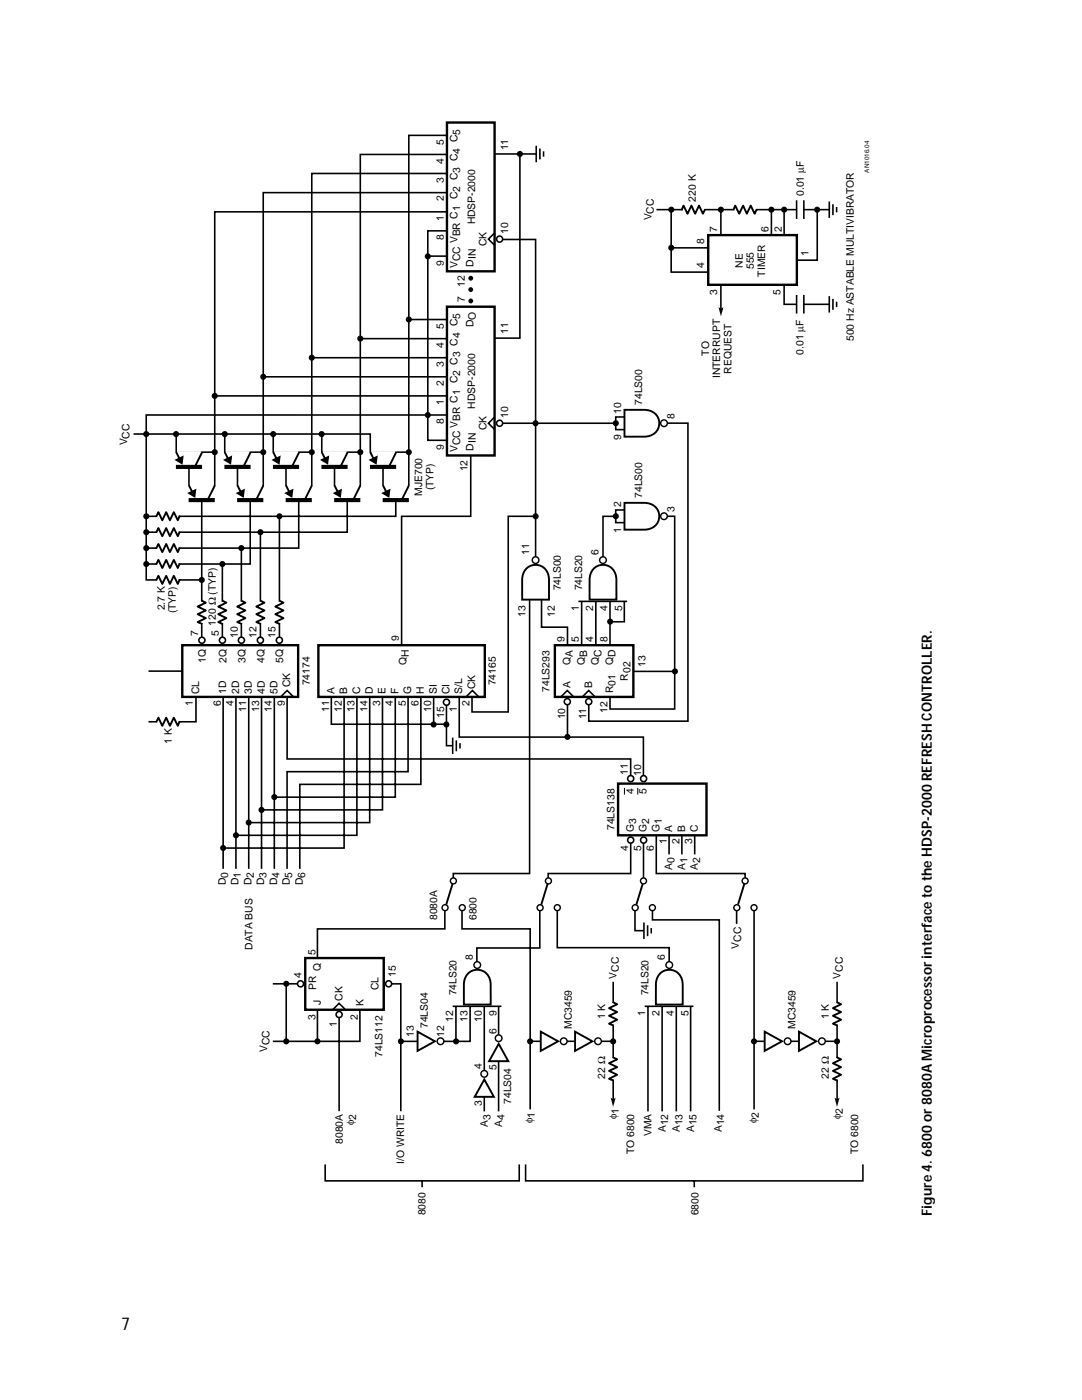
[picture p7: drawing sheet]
<svg xmlns="http://www.w3.org/2000/svg" width="216mm" height="279mm" viewBox="0 0 216 279" stroke-linecap="round" stroke-linejoin="round" font-family="sans-serif">
<g fill="none" stroke="#000" stroke-width=".32">
<path d="M85.4 51.1h3.7M89.1 42.3h-46.3v54.5h-5.1v-3.4M143.8 41.8v20M156.5 41.8v18.9h9M35.2 86.6v3.6h7.6M89.2 82.8h-60v32.9h11M99.7 84.5h23.2M122.9 103h-2.6v8.8M124.6 101.8h-1.7v2.5h1.7M54.4 196.3h5.8M77.4 196.3h2.6v25.5M88.8 181.2v4.2h-25.5v22.4"/>
<path d="M92.2 181.2v4.2h13.6v36M107.7 181.1v8.1h-12.5v3.4M111.2 181.1v8h22.3v3.3M126.7 181.1v4.6h1.8M130.2 181.1v2.5h13.3v38.1M147 181.1v3.3M150.5 181.1v40.3M67.7 202.4v19.4M71.8 200.8v7h-17.4"/>
</g>
<g fill="#fff" stroke="#000" stroke-width=".48">
<path d="M36.4 128.8h23.1v10.3h-23.1z"/>
<path d="M89.2 61.2h9.5v29.7h-9.5z"/>
<path d="M63.5 128.8h33.2v10.3h-33.2z"/>
</g>
<g fill="none" stroke="#000" stroke-width=".32">
<path d="M40.3 100v28.2M93.9 90.8v12.2h-13.8v25.8M44.4 112.6v15.6M48.2 109.4v17.9M52 106.2v22M55.8 103v25.2M106.9 103h-5.5v39.1h-7.2v-3.1M39.1 139v5h-9.5M44.5 139v34.4M47.1 139v34.4M49.6 139v34.4M52.2 139v34.4"/>
<path d="M54.7 139v34.4M57.3 139v12.5h68.5v3.9M58.5 139l-1.2-1.2-1.3 1.2M66.1 139v5.5h22.9M68.7 139v30.2h-24.1M71.2 139v27.7h-24M73.8 139v25.2h-24.1M76.3 139v22.6h-24.2M78.9 139v20.1h-24M81.4 139v15h-24.1v19.4M84 139v17.5h-24.2v16.9M86.5 139v5.4"/>
<path d="M91.6 139v8.1h36.8v8M95.4 139l-1.1-1.2-1.3 1.2M89.1 140.4v8.4h1.2"/>
</g>
<g fill="#fff" stroke="#000" stroke-width=".32">
<circle cx="55.7" cy="127.8" r=".61"/>
<circle cx="89.1" cy="140.1" r=".61"/>
<circle cx="52" cy="127.8" r=".61"/>
<circle cx="48.2" cy="127.8" r=".61"/>
<circle cx="44.4" cy="127.8" r=".61"/>
<circle cx="40.3" cy="127.8" r=".61"/>
</g>
<path d="M40.3 120v4.4M44.4 120v4.4M48.2 120v4.4M52 120v4.4M55.7 120v4.4" fill="none" stroke="#fff" stroke-width=".63" stroke-linecap="butt"/>
<path d="M40.2 119.8l.9 .5-1.7 .8 1.7 .7-1.7 .8 1.7 .8-1.7 .7 1 .4M44.3 119.8l.9 .5-1.7 .8 1.7 .7-1.7 .8 1.7 .8-1.7 .7 1 .4M48.1 119.8l.9 .5-1.7 .8 1.7 .7-1.7 .8 1.7 .8-1.7 .7 1 .4M51.9 119.8l.9 .5-1.7 .8 1.7 .7-1.7 .8 1.7 .8-1.7 .7 1 .4M55.7 119.8l.9 .5-1.7 .8 1.7 .7-1.7 .8 1.7 .8-1.7 .8 1 .3" fill="none" stroke="#000" stroke-width=".38"/>
<path d="M110.7 128.8h15.7v10.3h-15.7z" fill="#fff" stroke="#000" stroke-width=".48"/>
<path d="M132.5 84.4h4.8v59.5h-19.8v-3.7M105.7 119.7v54.6h-15.2v1.5M108.1 119.7v5.5h5.1v3.5M116.1 120v8.7M118.9 120v8.7M121.7 120v8.7M132.6 103h2v38.5h-12.9v-2.5M124.6 120.1v4h-2.9M113.2 140.2v6.8" fill="none" stroke="#000" stroke-width=".32"/>
<path d="M123.3 156.4h17.7v10.3h-17.7z" fill="#fff" stroke="#000" stroke-width=".48"/>
<path d="M125.8 167.8v6.5h-16.4v1.5M128.4 167.8v8M131 166.6v7.7h17.7v1.5M133.5 166.6v3.9M136.1 166.6v3.9M138.6 166.6v3.9" fill="none" stroke="#000" stroke-width=".32"/>
<g fill="#fff" stroke="#000" stroke-width=".32">
<circle cx="125.8" cy="155.4" r=".61"/>
<circle cx="128.4" cy="155.4" r=".61"/>
<circle cx="125.8" cy="167.7" r=".61"/>
<circle cx="128.4" cy="167.7" r=".61"/>
</g>
<g fill="#000">
<circle cx="106.9" cy="103" r=".61"/>
<circle cx="54.7" cy="159.1" r=".61"/>
<circle cx="86.5" cy="144.6" r=".61"/>
<circle cx="89.1" cy="144.6" r=".61"/>
<circle cx="113.2" cy="147.1" r=".61"/>
<circle cx="44.5" cy="169.2" r=".61"/>
<circle cx="47.1" cy="166.7" r=".61"/>
<circle cx="49.6" cy="164.2" r=".61"/>
<circle cx="52.2" cy="161.6" r=".61"/>
</g>
<path d="M90.3 148.8h1.7" fill="none" stroke="#fff" stroke-width=".87" stroke-linecap="butt"/>
<path d="M114.4 139l-1.2-1.2-1.3 1.2M90.3 147.2v3.3M91.1 147.8v2.1M91.8 148.3v1.1" fill="none" stroke="#000" stroke-width=".32"/>
<circle cx="113.2" cy="140" r=".61" fill="#fff" stroke="#000" stroke-width=".32"/>
<path d="M98.6 83.3l-1.1 1.2 1.2 1.2" fill="none" stroke="#000" stroke-width=".32"/>
<circle cx="99.7" cy="84.5" r=".61" fill="#fff" stroke="#000" stroke-width=".32"/>
<path d="M118.7 139l-1.2-1.2-1.3 1.2" fill="none" stroke="#000" stroke-width=".32"/>
<circle cx="117.5" cy="140" r=".61" fill="#fff" stroke="#000" stroke-width=".32"/>
<path d="M126.4 134h8.3" fill="none" stroke="#000" stroke-width=".32"/>
<path d="M60.9 191.2h15.7v10.3h-15.7z" fill="#fff" stroke="#000" stroke-width=".48"/>
<path d="M68.9 201.4l-1.2-1.2-1.3 1.3" fill="none" stroke="#000" stroke-width=".32"/>
<g fill="#fff" stroke="#000" stroke-width=".32">
<circle cx="67.7" cy="202.5" r=".61"/>
<circle cx="60" cy="196.3" r=".61"/>
<circle cx="77.5" cy="196.3" r=".61"/>
</g>
<path d="M115.4 120h9.7M167 195.9v23.6" fill="none" stroke="#000" stroke-width=".32"/>
<g fill="#000">
<circle cx="122.9" cy="103" r=".61"/>
<circle cx="121.7" cy="124.1" r=".61"/>
<circle cx="134.7" cy="134" r=".61"/>
<circle cx="150.5" cy="207.8" r=".61"/>
<circle cx="167" cy="207.8" r=".61"/>
</g>
<path d="M120.3 111.6v1.9" fill="none" stroke="#fff" stroke-width=".63" stroke-linecap="butt"/>
<circle cx="120.3" cy="111.8" r=".66" fill="#fff" stroke="#000" stroke-width=".29"/>
<path d="M118.6 113.4a2.68 2.68 0 0 1 3-.4 2.68 2.68 0 0 1 1.4 2.7v4h-5.4v-4a3.1 3.1 0 0 1 1-2.3z" fill="#fff" stroke="#000" stroke-width=".38"/>
<path d="M128.6 200.8h9.8M129.3 200.8v21M132.1 200.8v21M134.9 200.8v21M137.8 200.9v20.9" fill="none" stroke="#000" stroke-width=".32"/>
<path d="M133.6 192.4v1.9" fill="none" stroke="#fff" stroke-width=".63" stroke-linecap="butt"/>
<circle cx="133.5" cy="192.6" r=".66" fill="#fff" stroke="#000" stroke-width=".29"/>
<path d="M131.8 194.2a2.68 2.68 0 0 1 3-.3 2.68 2.68 0 0 1 1.4 2.6v4h-5.3v-4a3.1 3.1 0 0 1 .9-2.3z" fill="#fff" stroke="#000" stroke-width=".38"/>
<path d="M90.3 200.8h9.8M91 200.8v7M93.8 200.8v7h-13.9M96.6 200.8v21M99.5 200.9v20.9" fill="none" stroke="#000" stroke-width=".32"/>
<path d="M95.2 192.4v1.9" fill="none" stroke="#fff" stroke-width=".63" stroke-linecap="butt"/>
<circle cx="95.2" cy="192.6" r=".66" fill="#fff" stroke="#000" stroke-width=".29"/>
<path d="M93.5 194.2a2.68 2.68 0 0 1 3-.3 2.68 2.68 0 0 1 1.4 2.6v4h-5.3v-4a3.1 3.1 0 0 1 .9-2.3z" fill="#fff" stroke="#000" stroke-width=".38"/>
<path d="M99.7 47.8h7.2v64" fill="none" stroke="#000" stroke-width=".32"/>
<path d="M106.9 111.6v1.9" fill="none" stroke="#fff" stroke-width=".63" stroke-linecap="butt"/>
<circle cx="106.9" cy="111.8" r=".66" fill="#fff" stroke="#000" stroke-width=".29"/>
<path d="M105.1 113.4a2.68 2.68 0 0 1 3-.4 2.68 2.68 0 0 1 1.4 2.7v4h-5.3v-4a3.1 3.1 0 0 1 .9-2.3z" fill="#fff" stroke="#000" stroke-width=".38"/>
<path d="M130.8 103h1.9" fill="none" stroke="#fff" stroke-width=".63" stroke-linecap="butt"/>
<circle cx="132.5" cy="103" r=".67" fill="#fff" stroke="#000" stroke-width=".29"/>
<path d="M124.6 100.4h4a2.69 2.69 0 0 1 2.9 2.6 2.69 2.69 0 0 1-2.9 2.7h-4z" fill="#fff" stroke="#000" stroke-width=".38"/>
<path d="M124.6 83.2h-1.7v2.5h1.7" fill="none" stroke="#000" stroke-width=".32"/>
<g fill="#000">
<circle cx="133.9" cy="49.4" r=".61"/>
<circle cx="133.9" cy="41.8" r=".61"/>
<circle cx="143.8" cy="41.8" r=".61"/>
<circle cx="153.9" cy="41.8" r=".61"/>
<circle cx="156.5" cy="41.8" r=".61"/>
<circle cx="163.1" cy="41.8" r=".61"/>
<circle cx="122.9" cy="84.5" r=".61"/>
</g>
<path d="M130.8 84.5h1.9" fill="none" stroke="#fff" stroke-width=".63" stroke-linecap="butt"/>
<circle cx="132.5" cy="84.5" r=".66" fill="#fff" stroke="#000" stroke-width=".29"/>
<path d="M124.6 81.8h4a2.69 2.69 0 0 1 2.9 2.7 2.69 2.69 0 0 1-2.9 2.6h-4z" fill="#fff" stroke="#000" stroke-width=".38"/>
<g fill="none" stroke="#fff" stroke-width=".63" stroke-linecap="butt">
<path d="M35.3 90.4h4.8M37.9 96.8h4.8M45 90.4h4.8M47.6 96.8h4.8M54.7 90.4h4.8M57.2 96.8h4.8M64.4 90.4h4.8M66.9 96.8h4.8M31.3 115.7h4.4M31.3 112.5h4.4M31.3 109.4h4.4M31.3 106.2h4.4"/>
<path d="M31.3 103h4.4M31.3 144h4.4"/>
</g>
<g fill="none" stroke="#000" stroke-width=".38">
<path d="M35.2 90.3l1 2.1M37.7 96.9l1.1 2.1M40.3 90.3l-1.3 2.6M42.8 96.9l-1.3 2.7M44.9 90.3l1 2.1M47.4 96.9l1.1 2.1M50 90.3l-1.3 2.6M52.5 96.9l-1.3 2.7M54.5 90.3l1.1 2.1M57.1 96.9l1 2.1M59.7 90.3l-1.3 2.6M62.2 96.9l-1.3 2.7"/>
<path d="M64.2 90.3l1.1 2.1M66.8 96.9l1 2.1M69.3 90.3l-1.3 2.6M71.9 96.9l-1.3 2.7M35.9 115.6l-.4 .9-.8-1.6-.8 1.6-.7-1.6-.8 1.6-.8-1.6-.4 .9M35.9 112.4l-.4 1-.8-1.7-.8 1.7-.7-1.7-.8 1.7-.8-1.7-.4 .9M35.9 109.3l-.4 .9-.8-1.6-.8 1.6-.7-1.6-.8 1.6-.8-1.6-.4 .8M35.9 106.1l-.4 .9-.8-1.6-.8 1.6-.7-1.6-.8 1.6-.8-1.6-.4 .9M35.9 102.9l-.4 .9-.8-1.6-.8 1.6-.7-1.6-.8 1.6-.8-1.6-.4 .9M35.9 143.9l-.4 1-.8-1.7-.8 1.7-.7-1.7-.8 1.7-.8-1.7-.4 .9"/>
</g>
<g fill="none" stroke="#000" stroke-width=".32">
<path d="M89.1 38.4h-36.6v58.4h-5.1v-3.4M89.2 34.6h-27v62.2h-5.1v-3.4M89.2 30.8h-17.3v66h-5.2v-3.4M89.2 27h-7.6v69.8h-5.2v-3.4M103.7 30.8v36.7h-5M89.2 46.1h-3.8v41.8h3.7M42.9 79h46.3M52.5 75.2h36.7M62.2 71.4h27M71.9 67.6h17.3M81.6 63.8h7.6M44.8 86.6v3.6h7.7"/>
<path d="M54.5 86.6v3.6h7.7M64.2 86.6v3.6h7.7M49.9 100.2v12.4h-20.7M59.6 100v9.4h-30.4M69.3 100v6.2h-40.1M79 100v3h-49.8M29.6 133.9h6.8"/>
</g>
<g fill="#000">
<circle cx="42.8" cy="79" r=".61"/>
<circle cx="52.5" cy="75.2" r=".61"/>
<circle cx="62.2" cy="71.4" r=".61"/>
<circle cx="71.9" cy="67.6" r=".61"/>
<circle cx="29.2" cy="86.6" r=".61"/>
<circle cx="35.1" cy="86.6" r=".61"/>
<circle cx="42.8" cy="90.2" r=".61"/>
<circle cx="44.9" cy="86.6" r=".61"/>
<circle cx="52.5" cy="90.2" r=".61"/>
<circle cx="54.5" cy="86.6" r=".61"/>
<circle cx="62.2" cy="90.2" r=".61"/>
<circle cx="64.2" cy="86.6" r=".61"/>
<circle cx="71.9" cy="90.2" r=".61"/>
<circle cx="29.2" cy="112.6" r=".61"/>
<circle cx="29.2" cy="109.4" r=".61"/>
<circle cx="29.2" cy="106.2" r=".61"/>
<circle cx="29.2" cy="103" r=".61"/>
<circle cx="40.3" cy="115.7" r=".61"/>
<circle cx="44.4" cy="112.6" r=".61"/>
<circle cx="48.2" cy="109.4" r=".61"/>
<circle cx="52" cy="106.2" r=".61"/>
<circle cx="55.8" cy="103" r=".61"/>
</g>
<path d="M37.7 91.5v1.4M40.2 98.1v1.5M47.4 91.5v1.4M49.9 98.1v1.5M57.1 91.5v1.4M59.6 98.1v1.5M66.8 91.5v1.4M69.3 98.1v1.5" fill="none" stroke="#fff" stroke-width=".44"/>
<path d="M35.3 93h4.8v.4h-4.8zM47.5 99.6h4.9v.4h-4.9zM45 93h4.8v.4h-4.8zM54.7 93h4.8v.4h-4.8zM66.9 99.6h4.8v.4h-4.8zM64.3 93h4.9v.4h-4.9zM37.8 99.6h4.9v.4h-4.9zM57.2 99.6h4.8v.4h-4.8z" fill="#000" stroke="#000" stroke-width=".38"/>
<path d="M35.3 91.8l1.1-.5-.2 1.1zM37.8 98.4l1.1-.5-.1 1.1zM45 91.8l1.1-.5-.2 1.1zM47.5 98.4l1.1-.5-.1 1.1zM54.6 91.8l1.1-.5-.1 1.1zM57.2 98.4l1.1-.5-.2 1.1zM64.3 91.8l1.1-.5-.1 1.1zM66.9 98.4l1.1-.5-.2 1.1z" fill="#000" stroke="#000" stroke-width=".44"/>
<g fill="#fff" stroke="#000" stroke-width=".48">
<path d="M89.2 24.5h9.5v29.6h-9.5z"/>
<path d="M141.3 46.9h17.7v9.9h-17.7z"/>
</g>
<path d="M98.6 46.5l-1.1 1.2 1.2 1.3" fill="none" stroke="#000" stroke-width=".32"/>
<circle cx="99.7" cy="47.7" r=".61" fill="#fff" stroke="#000" stroke-width=".32"/>
<path d="M98.7 30.7h8.3M107 29.1v3.3M107.7 29.6v2.2M108.5 30.2v1.1M26.6 86.6h47.3v3.6h7.7" fill="none" stroke="#000" stroke-width=".32"/>
<g fill="#000">
<circle cx="103.7" cy="30.7" r=".61"/>
<circle cx="85.4" cy="51.2" r=".61"/>
<circle cx="93.9" cy="55.5" r=".49"/>
<circle cx="93.9" cy="57.8" r=".49"/>
<circle cx="81.6" cy="63.8" r=".61"/>
<circle cx="93.9" cy="60.1" r=".49"/>
<circle cx="81.6" cy="90.2" r=".61"/>
<circle cx="85.4" cy="82.8" r=".61"/>
<circle cx="106.9" cy="84.5" r=".61"/>
</g>
<path d="M76.4 91.5v1.4M79 98.1v1.5" fill="none" stroke="#fff" stroke-width=".44"/>
<path d="M74.1 90.4h4.8M76.6 96.8h4.8" fill="none" stroke="#fff" stroke-width=".63" stroke-linecap="butt"/>
<path d="M73.9 90.3l1.1 2.1M76.5 96.9l1 2.1M79 90.3l-1.3 2.6M81.6 96.9l-1.3 2.7M148.6 176.1l-1.3 4.4" fill="none" stroke="#000" stroke-width=".38"/>
<path d="M74 93h4.9v.4h-4.9zM76.6 99.6h4.8v.4h-4.8z" fill="#000" stroke="#000" stroke-width=".38"/>
<path d="M74 91.8l1.1-.5-.1 1.1zM76.5 98.4l1.1-.5-.1 1.1z" fill="#000" stroke="#000" stroke-width=".44"/>
<path d="M107 30.7h1.7" fill="none" stroke="#fff" stroke-width=".87" stroke-linecap="butt"/>
<g fill="#fff" stroke="#000" stroke-width=".29">
<circle cx="148.7" cy="175.8" r=".6"/>
<circle cx="147" cy="181.1" r=".6"/>
<circle cx="150.5" cy="181.1" r=".6"/>
</g>
<path d="M128.3 176.1l-1.3 4.4" fill="none" stroke="#000" stroke-width=".38"/>
<g fill="#fff" stroke="#000" stroke-width=".29">
<circle cx="128.4" cy="175.8" r=".6"/>
<circle cx="126.7" cy="181.1" r=".6"/>
<circle cx="130.2" cy="181.1" r=".6"/>
</g>
<path d="M109.4 176.1l-1.4 4.4" fill="none" stroke="#000" stroke-width=".38"/>
<g fill="#fff" stroke="#000" stroke-width=".29">
<circle cx="109.4" cy="175.8" r=".6"/>
<circle cx="107.8" cy="181.1" r=".6"/>
<circle cx="111.2" cy="181.1" r=".6"/>
</g>
<path d="M90.4 176.1l-1.4 4.4" fill="none" stroke="#000" stroke-width=".38"/>
<g fill="#fff" stroke="#000" stroke-width=".29">
<circle cx="90.5" cy="175.8" r=".6"/>
<circle cx="88.8" cy="181.1" r=".6"/>
<circle cx="92.2" cy="181.1" r=".6"/>
</g>
<path d="M128.5 185.7h1.7" fill="none" stroke="#fff" stroke-width=".87" stroke-linecap="butt"/>
<path d="M128.5 184.1v3.3M129.2 184.7v2.1M129.9 185.2v1.1M150.7 207.8h16.3" fill="none" stroke="#000" stroke-width=".32"/>
<path d="M155.2 207.8h2" fill="none" stroke="#fff" stroke-width=".63" stroke-linecap="butt"/>
<path d="M152.6 205.9l3.4 1.9-3.4 1.9z" fill="#fff" stroke="#000" stroke-width=".38"/>
<circle cx="157.2" cy="207.8" r=".67" fill="#fff" stroke="#000" stroke-width=".29"/>
<path d="M162 207.8h2" fill="none" stroke="#fff" stroke-width=".63" stroke-linecap="butt"/>
<path d="M159.4 205.9l3.5 1.9-3.5 1.9z" fill="#fff" stroke="#000" stroke-width=".38"/>
<circle cx="164" cy="207.8" r=".66" fill="#fff" stroke="#000" stroke-width=".29"/>
<path d="M110.5 207.8h2M167 211.2v4.3M167 200.2v4.3" fill="none" stroke="#fff" stroke-width=".63" stroke-linecap="butt"/>
<path d="M166.9 200l.9 .4-1.6 .8 1.6 .8-1.6 .7 1.6 .8-1.6 .8 .9 .4M166.9 211l.9 .4-1.6 .8 1.6 .8-1.6 .7 1.6 .8-1.6 .8 .9 .4" fill="none" stroke="#000" stroke-width=".38"/>
<g fill="#000">
<path d="M143.4 61.3l.5 .3 .5-.3-.5 1.8zM166.5 219.1l.5 .3 .5-.3-.5 1.8z"/>
<circle cx="105.8" cy="207.8" r=".61"/>
<circle cx="122.3" cy="207.8" r=".61"/>
</g>
<path d="M122.4 195.9v23.6M106 207.8h16.3" fill="none" stroke="#000" stroke-width=".32"/>
<path d="M107.9 205.9l3.5 1.9-3.5 1.9z" fill="#fff" stroke="#000" stroke-width=".38"/>
<circle cx="112.5" cy="207.8" r=".66" fill="#fff" stroke="#000" stroke-width=".29"/>
<path d="M85.9 207.8h2" fill="none" stroke="#fff" stroke-width=".63" stroke-linecap="butt"/>
<path d="M83.3 205.9l3.5 1.9-3.5 1.9z" fill="#fff" stroke="#000" stroke-width=".38"/>
<circle cx="87.9" cy="207.8" r=".66" fill="#fff" stroke="#000" stroke-width=".29"/>
<g fill="#000">
<circle cx="57.1" cy="196.3" r=".61"/>
<circle cx="57.1" cy="207.8" r=".61"/>
<circle cx="63.3" cy="207.8" r=".61"/>
<circle cx="80" cy="207.8" r=".61"/>
<circle cx="91" cy="207.8" r=".61"/>
</g>
<path d="M99.5 207.2v2" fill="none" stroke="#fff" stroke-width=".63" stroke-linecap="butt"/>
<path d="M99.5 208.3l1.9 3.5h-3.8z" fill="#fff" stroke="#000" stroke-width=".38"/>
<circle cx="99.5" cy="207.2" r=".66" fill="#fff" stroke="#000" stroke-width=".29"/>
<path d="M96.6 214.3v2" fill="none" stroke="#fff" stroke-width=".63" stroke-linecap="butt"/>
<path d="M96.6 215.4l1.9 3.5h-3.8z" fill="#fff" stroke="#000" stroke-width=".38"/>
<circle cx="96.6" cy="214.3" r=".66" fill="#fff" stroke="#000" stroke-width=".29"/>
<path d="M117.3 207.8h2" fill="none" stroke="#fff" stroke-width=".63" stroke-linecap="butt"/>
<path d="M114.7 205.9l3.5 1.9-3.5 1.9z" fill="#fff" stroke="#000" stroke-width=".38"/>
<circle cx="119.3" cy="207.8" r=".66" fill="#fff" stroke="#000" stroke-width=".29"/>
<path d="M136.2 41.8h4.3M146.5 41.8h4.3M159 41.8h1.4M159 60.7h1.4M122.3 211.2v4.3M122.3 200.2v4.3" fill="none" stroke="#fff" stroke-width=".63" stroke-linecap="butt"/>
<path d="M140.7 41.8l-.4 .9-.8-1.7-.8 1.7-.7-1.7-.8 1.7-.8-1.7-.4 .9M151 41.8l-.4 .9-.8-1.7-.8 1.7-.7-1.7-.8 1.7-.8-1.7-.4 .9M122.3 200l.8 .4-1.6 .8 1.6 .8-1.6 .7 1.6 .8-1.6 .8 .9 .4M122.3 211l.8 .4-1.6 .8 1.6 .8-1.6 .7 1.6 .8-1.6 .8 .9 .4" fill="none" stroke="#000" stroke-width=".38"/>
<path d="M121.9 219.1l.4 .3 .5-.3-.5 1.8z" fill="#000"/>
<g fill="none" stroke="#000" stroke-width=".32">
<path d="M159 40v3.7M160.4 40v3.7M131 41.8h34.5M133.9 41.8v12.5h7.3M133.9 49.5h7.3M153.9 41.8v5M159 58.9v3.7M160.4 58.9v3.7M163.1 41.7v10.2h-4M165.5 59.1v3.3M165.5 40.2v3.3M166.2 59.7v2.1"/>
<path d="M166.2 40.8v2.1M166.9 41.3v1.1M166.9 60.2v1.1M57.1 196.4v11.4M64.9 232.4v3.3h38.7v-3.3M84.2 235.7v1.2M104.9 232.4v3.3h67.3v-3.3M138.5 235.7v1.2"/>
</g>
<path d="M165.5 41.8h1.7M165.5 60.7h1.7" fill="none" stroke="#fff" stroke-width=".87" stroke-linecap="butt"/>
<path d="M124.6 157.2v1.4M127.3 157.2v1.4" fill="none" stroke="#000" stroke-width=".2"/>
<text font-size="3.5" x="24.2" y="265.3">7</text>
<text font-size="2.8" x="186" y="242.8" transform="rotate(-90 186 242.8)">Figure 4. 6800 or 8080A Microprocessor interface to the HDSP-2000 REFRESH CONTROLLER.</text>
<g font-size="2.1">
<text x="88.5" y="28.9" transform="rotate(-90 88.5 28.9)">5</text>
<text x="88.5" y="32.7" transform="rotate(-90 88.5 32.7)">4</text>
<text x="101.4" y="30" transform="rotate(-90 101.4 30)">11</text>
<text x="88.5" y="40.2" transform="rotate(-90 88.5 40.2)">2</text>
<text x="88.5" y="36.5" transform="rotate(-90 88.5 36.5)">3</text>
<text x="138.9" y="40.2" transform="rotate(-90 138.9 40.2)">220 K</text>
<text x="160.4" y="39.1" transform="rotate(-90 160.4 39.1)">0.01 µF</text>
<text x="88.5" y="47.8" transform="rotate(-90 88.5 47.8)">8</text>
<text x="88.5" y="44.1" transform="rotate(-90 88.5 44.1)">1</text>
<text x="94.8" y="44.8" transform="rotate(-90 94.8 44.8)">HDSP-2000</text>
<text x="101.4" y="46.7" transform="rotate(-90 101.4 46.7)">10</text>
<text x="130" y="44" transform="rotate(-90 130 44)">VCC</text>
<text x="143.1" y="46.2" transform="rotate(-90 143.1 46.2)">7</text>
<text x="153.4" y="46.2" transform="rotate(-90 153.4 46.2)">6</text>
<text x="156" y="46.2" transform="rotate(-90 156 46.2)">2</text>
<text x="88.5" y="53.1" transform="rotate(-90 88.5 53.1)">9</text>
<text x="91.3" y="53.5" transform="rotate(-90 91.3 53.5)">VCC VBR C1 C2 C3 C4 C5</text>
<text x="94.5" y="53.2" transform="rotate(-90 94.5 53.2)">DIN</text>
<text x="97.1" y="49.1" transform="rotate(-90 97.1 49.1)">CK</text>
<text x="140.5" y="53.5" transform="rotate(-90 140.5 53.5)">4</text>
<text x="140.5" y="48.7" transform="rotate(-90 140.5 48.7)">8</text>
<text x="148.2" y="53.4" transform="rotate(-90 148.2 53.4)">NE</text>
<text x="150.4" y="53.7" transform="rotate(-90 150.4 53.7)">555</text>
<text x="161.3" y="51.1" transform="rotate(-90 161.3 51.1)">1</text>
<text x="92.7" y="57.2" transform="rotate(-90 92.7 57.2)">12</text>
<text x="143.1" y="58.9" transform="rotate(-90 143.1 58.9)">3</text>
<text x="152.7" y="55.2" transform="rotate(-90 152.7 55.2)">TIMER</text>
<text x="155.7" y="58.9" transform="rotate(-90 155.7 58.9)">5</text>
<text x="88.5" y="65.6" transform="rotate(-90 88.5 65.6)">5</text>
<text x="92.7" y="60.4" transform="rotate(-90 92.7 60.4)">7</text>
<text x="94.5" y="65.3" transform="rotate(-90 94.5 65.3)">DO</text>
<text x="88.5" y="69.4" transform="rotate(-90 88.5 69.4)">4</text>
<text x="101.4" y="66.6" transform="rotate(-90 101.4 66.6)">11</text>
<text x="141.5" y="71" transform="rotate(-90 141.5 71)">TO</text>
<text x="160.3" y="70.8" transform="rotate(-90 160.3 70.8)">0.01 µF</text>
<text x="170.3" y="68.1" transform="rotate(-90 170.3 68.1)">500 Hz ASTABLE MULTIVIBRATOR</text>
<text x="88.5" y="77" transform="rotate(-90 88.5 77)">2</text>
<text x="88.5" y="73.2" transform="rotate(-90 88.5 73.2)">3</text>
<text x="143.7" y="75.5" transform="rotate(-90 143.7 75.5)">INTERRUPT</text>
<text x="145.9" y="74.6" transform="rotate(-90 145.9 74.6)">REQUEST</text>
<text x="88.5" y="80.9" transform="rotate(-90 88.5 80.9)">1</text>
<text x="94.8" y="81.6" transform="rotate(-90 94.8 81.6)">HDSP-2000</text>
<text x="101.4" y="83.4" transform="rotate(-90 101.4 83.4)">10</text>
<text x="123.9" y="82.5" transform="rotate(-90 123.9 82.5)">10</text>
<text x="128.1" y="80.8" transform="rotate(-90 128.1 80.8)">74LS00</text>
<text x="134.6" y="83.6" transform="rotate(-90 134.6 83.6)">8</text>
<text x="25.4" y="88.7" transform="rotate(-90 25.4 88.7)">VCC</text>
<text x="88.5" y="89.8" transform="rotate(-90 88.5 89.8)">9</text>
<text x="88.5" y="84.6" transform="rotate(-90 88.5 84.6)">8</text>
<text x="94.5" y="89.9" transform="rotate(-90 94.5 89.9)">DIN</text>
<text x="97.1" y="85.9" transform="rotate(-90 97.1 85.9)">CK</text>
<text x="123.9" y="87.7" transform="rotate(-90 123.9 87.7)">9</text>
<text x="91.3" y="90.2" transform="rotate(-90 91.3 90.2)">VCC VBR C1 C2 C3 C4 C5</text>
<text x="93.3" y="94.1" transform="rotate(-90 93.3 94.1)">12</text>
<text x="84.3" y="99" transform="rotate(-90 84.3 99)">MJE700</text>
<text x="86.5" y="97.9" transform="rotate(-90 86.5 97.9)">(TYP)</text>
<text x="123.9" y="101.1" transform="rotate(-90 123.9 101.1)">2</text>
<text x="128.1" y="99.3" transform="rotate(-90 128.1 99.3)">74LS00</text>
<text x="123.9" y="106.3" transform="rotate(-90 123.9 106.3)">1</text>
<text x="134.6" y="102.1" transform="rotate(-90 134.6 102.1)">3</text>
<text x="105.6" y="110.7" transform="rotate(-90 105.6 110.7)">11</text>
<text x="119.4" y="110.7" transform="rotate(-90 119.4 110.7)">6</text>
<text x="111.9" y="117.8" transform="rotate(-90 111.9 117.8)">74LS00</text>
<text x="116.2" y="117.8" transform="rotate(-90 116.2 117.8)">74LS20</text>
<text x="32.9" y="121.8" transform="rotate(-90 32.9 121.8)">2.7 K</text>
<text x="35.1" y="122.4" transform="rotate(-90 35.1 122.4)">(TYP)</text>
<text x="43.1" y="124.8" transform="rotate(-90 43.1 124.8)">120 Ω (TYP)</text>
<text x="104.9" y="123.1" transform="rotate(-90 104.9 123.1)">13</text>
<text x="110.7" y="123.1" transform="rotate(-90 110.7 123.1)">12</text>
<text x="115.5" y="121.9" transform="rotate(-90 115.5 121.9)">1</text>
<text x="118.4" y="121.9" transform="rotate(-90 118.4 121.9)">2</text>
<text x="121.2" y="121.9" transform="rotate(-90 121.2 121.9)">4</text>
<text x="124.1" y="121.9" transform="rotate(-90 124.1 121.9)">5</text>
<text x="39.5" y="127" transform="rotate(-90 39.5 127)">7</text>
<text x="43.6" y="127" transform="rotate(-90 43.6 127)">5</text>
<text x="47.4" y="127.3" transform="rotate(-90 47.4 127.3)">10</text>
<text x="51.2" y="127.3" transform="rotate(-90 51.2 127.3)">12</text>
<text x="55" y="127.3" transform="rotate(-90 55 127.3)">15</text>
<text x="79.6" y="128" transform="rotate(-90 79.6 128)">9</text>
<text x="112.7" y="128.1" transform="rotate(-90 112.7 128.1)">9</text>
<text x="115.5" y="128.1" transform="rotate(-90 115.5 128.1)">5</text>
<text x="118.4" y="128.1" transform="rotate(-90 118.4 128.1)">4</text>
<text x="121.2" y="128.1" transform="rotate(-90 121.2 128.1)">8</text>
<text x="41.1" y="132.4" transform="rotate(-90 41.1 132.4)">1Q</text>
<text x="45.2" y="132.4" transform="rotate(-90 45.2 132.4)">2Q</text>
<text x="49" y="132.4" transform="rotate(-90 49 132.4)">3Q</text>
<text x="52.7" y="132.4" transform="rotate(-90 52.7 132.4)">4Q</text>
<text x="56.5" y="132.4" transform="rotate(-90 56.5 132.4)">5Q</text>
<text x="57.9" y="137.1" transform="rotate(-90 57.9 137.1)">CK</text>
<text x="61.8" y="136.8" transform="rotate(-90 61.8 136.8)">74174</text>
<text x="81.1" y="132.7" transform="rotate(-90 81.1 132.7)">QH</text>
<text x="94.8" y="137.6" transform="rotate(-90 94.8 137.6)">CK</text>
<text x="99" y="136.8" transform="rotate(-90 99 136.8)">74165</text>
<text x="113.9" y="137.2" transform="rotate(-90 113.9 137.2)">A</text>
<text x="113.9" y="132.7" transform="rotate(-90 113.9 132.7)">QA</text>
<text x="116.7" y="132.7" transform="rotate(-90 116.7 132.7)">QB</text>
<text x="118.1" y="137.2" transform="rotate(-90 118.1 137.2)">B</text>
<text x="119.5" y="132.8" transform="rotate(-90 119.5 132.8)">QC</text>
<text x="122.3" y="132.8" transform="rotate(-90 122.3 132.8)">QD</text>
<text x="125.3" y="135.8" transform="rotate(-90 125.3 135.8)">R02</text>
<text x="128.8" y="133.1" transform="rotate(-90 128.8 133.1)">13</text>
<text x="38.5" y="140.9" transform="rotate(-90 38.5 140.9)">1</text>
<text x="39.8" y="138.6" transform="rotate(-90 39.8 138.6)">CL</text>
<text x="44" y="140.9" transform="rotate(-90 44 140.9)">6</text>
<text x="45.1" y="138.4" transform="rotate(-90 45.1 138.4)">1D</text>
<text x="46.6" y="140.9" transform="rotate(-90 46.6 140.9)">4</text>
<text x="47.7" y="138.4" transform="rotate(-90 47.7 138.4)">2D</text>
<text x="49.1" y="142" transform="rotate(-90 49.1 142)">11</text>
<text x="50.3" y="138.4" transform="rotate(-90 50.3 138.4)">3D</text>
<text x="51.7" y="142" transform="rotate(-90 51.7 142)">13</text>
<text x="52.8" y="138.4" transform="rotate(-90 52.8 138.4)">4D</text>
<text x="54.3" y="142" transform="rotate(-90 54.3 142)">14</text>
<text x="55.4" y="138.4" transform="rotate(-90 55.4 138.4)">5D</text>
<text x="56.8" y="140.9" transform="rotate(-90 56.8 140.9)">9</text>
<text x="65.7" y="142" transform="rotate(-90 65.7 142)">11</text>
<text x="66.8" y="138.6" transform="rotate(-90 66.8 138.6)">A</text>
<text x="68.2" y="142" transform="rotate(-90 68.2 142)">12</text>
<text x="69.3" y="138.6" transform="rotate(-90 69.3 138.6)">B</text>
<text x="70.8" y="142" transform="rotate(-90 70.8 142)">13</text>
<text x="71.9" y="138.6" transform="rotate(-90 71.9 138.6)">C</text>
<text x="73.3" y="142" transform="rotate(-90 73.3 142)">14</text>
<text x="74.4" y="138.6" transform="rotate(-90 74.4 138.6)">D</text>
<text x="75.9" y="140.8" transform="rotate(-90 75.9 140.8)">3</text>
<text x="76.9" y="138.6" transform="rotate(-90 76.9 138.6)">E</text>
<text x="78.4" y="140.8" transform="rotate(-90 78.4 140.8)">4</text>
<text x="79.5" y="138.6" transform="rotate(-90 79.5 138.6)">F</text>
<text x="81" y="140.8" transform="rotate(-90 81 140.8)">5</text>
<text x="82" y="138.6" transform="rotate(-90 82 138.6)">G</text>
<text x="83.5" y="140.8" transform="rotate(-90 83.5 140.8)">6</text>
<text x="84.6" y="138.6" transform="rotate(-90 84.6 138.6)">H</text>
<text x="86.1" y="142" transform="rotate(-90 86.1 142)">10</text>
<text x="87.1" y="138.6" transform="rotate(-90 87.1 138.6)">SI</text>
<text x="88.6" y="143.3" transform="rotate(-90 88.6 143.3)">15</text>
<text x="89.7" y="138.6" transform="rotate(-90 89.7 138.6)">CI</text>
<text x="91.2" y="142.1" transform="rotate(-90 91.2 142.1)">1</text>
<text x="92.2" y="138.6" transform="rotate(-90 92.2 138.6)">S/L</text>
<text x="93.7" y="140.8" transform="rotate(-90 93.7 140.8)">2</text>
<text x="109.6" y="138.1" transform="rotate(-90 109.6 138.1)">74LS293</text>
<text x="112.7" y="143.6" transform="rotate(-90 112.7 143.6)">10</text>
<text x="117" y="143.6" transform="rotate(-90 117 143.6)">11</text>
<text x="121.2" y="142.3" transform="rotate(-90 121.2 142.3)">12</text>
<text x="122.4" y="138.4" transform="rotate(-90 122.4 138.4)">R01</text>
<text x="34.3" y="148.4" transform="rotate(-90 34.3 148.4)">1 K</text>
<text x="125.3" y="154.6" transform="rotate(-90 125.3 154.6)">11</text>
<text x="127.9" y="154.9" transform="rotate(-90 127.9 154.9)">10</text>
<text x="126.5" y="158.4" transform="rotate(-90 126.5 158.4)">4</text>
<text x="129" y="158.4" transform="rotate(-90 129 158.4)">5</text>
<text x="122.6" y="165.7" transform="rotate(-90 122.6 165.7)">74LS138</text>
<text x="126.5" y="166" transform="rotate(-90 126.5 166)">G3</text>
<text x="129" y="166" transform="rotate(-90 129 166)">G2</text>
<text x="131.6" y="166" transform="rotate(-90 131.6 166)">G1</text>
<text x="134.1" y="166" transform="rotate(-90 134.1 166)">A</text>
<text x="136.7" y="166" transform="rotate(-90 136.7 166)">B</text>
<text x="139.3" y="166" transform="rotate(-90 139.3 166)">C</text>
<text x="125.4" y="169.7" transform="rotate(-90 125.4 169.7)">4</text>
<text x="127.9" y="169.7" transform="rotate(-90 127.9 169.7)">5</text>
<text x="130.5" y="169.7" transform="rotate(-90 130.5 169.7)">6</text>
<text x="133" y="168.5" transform="rotate(-90 133 168.5)">1</text>
<text x="134.1" y="173.7" transform="rotate(-90 134.1 173.7)">A0</text>
<text x="135.6" y="168.5" transform="rotate(-90 135.6 168.5)">2</text>
<text x="136.7" y="173.7" transform="rotate(-90 136.7 173.7)">A1</text>
<text x="138.1" y="168.5" transform="rotate(-90 138.1 168.5)">3</text>
<text x="139.3" y="173.7" transform="rotate(-90 139.3 173.7)">A2</text>
<text x="45" y="176.7" transform="rotate(-90 45 176.7)">D0</text>
<text x="47.6" y="176.7" transform="rotate(-90 47.6 176.7)">D1</text>
<text x="50.2" y="176.7" transform="rotate(-90 50.2 176.7)">D2</text>
<text x="52.7" y="176.7" transform="rotate(-90 52.7 176.7)">D3</text>
<text x="55.3" y="176.7" transform="rotate(-90 55.3 176.7)">D4</text>
<text x="57.8" y="176.7" transform="rotate(-90 57.8 176.7)">D5</text>
<text x="60.4" y="176.7" transform="rotate(-90 60.4 176.7)">D6</text>
<text x="87.2" y="183.6" transform="rotate(-90 87.2 183.6)">8080A</text>
<text x="95.1" y="183.6" transform="rotate(-90 95.1 183.6)">6800</text>
<text x="50.4" y="189.6" transform="rotate(-90 50.4 189.6)">DATA BUS</text>
<text x="62.9" y="190.6" transform="rotate(-90 62.9 190.6)">5</text>
<text x="94.3" y="191.5" transform="rotate(-90 94.3 191.5)">8</text>
<text x="132.6" y="191.5" transform="rotate(-90 132.6 191.5)">6</text>
<text x="147.4" y="189.3" transform="rotate(-90 147.4 189.3)">VCC</text>
<text x="60.2" y="195.1" transform="rotate(-90 60.2 195.1)">4</text>
<text x="63.1" y="197.6" transform="rotate(-90 63.1 197.6)">PR</text>
<text x="64" y="193.7" transform="rotate(-90 64 193.7)">Q</text>
<text x="75.5" y="197.7" transform="rotate(-90 75.5 197.7)">CL</text>
<text x="79" y="195" transform="rotate(-90 79 195)">15</text>
<text x="123" y="195.3" transform="rotate(-90 123 195.3)">VCC</text>
<text x="167.7" y="195.3" transform="rotate(-90 167.7 195.3)">VCC</text>
<text x="62.9" y="203.6" transform="rotate(-90 62.9 203.6)">3</text>
<text x="64" y="200.6" transform="rotate(-90 64 200.6)">J</text>
<text x="68.3" y="199.7" transform="rotate(-90 68.3 199.7)">CK</text>
<text x="71.4" y="203.6" transform="rotate(-90 71.4 203.6)">2</text>
<text x="72.5" y="200.8" transform="rotate(-90 72.5 200.8)">K</text>
<text x="90.4" y="203.9" transform="rotate(-90 90.4 203.9)">12</text>
<text x="91.1" y="198.7" transform="rotate(-90 91.1 198.7)">74LS20</text>
<text x="93.3" y="203.9" transform="rotate(-90 93.3 203.9)">13</text>
<text x="96.1" y="203.9" transform="rotate(-90 96.1 203.9)">10</text>
<text x="99.1" y="202.7" transform="rotate(-90 99.1 202.7)">9</text>
<text x="120.7" y="203.4" transform="rotate(-90 120.7 203.4)">1 K</text>
<text x="128.8" y="202.7" transform="rotate(-90 128.8 202.7)">1</text>
<text x="129.4" y="198.7" transform="rotate(-90 129.4 198.7)">74LS20</text>
<text x="131.6" y="202.7" transform="rotate(-90 131.6 202.7)">2</text>
<text x="134.5" y="202.7" transform="rotate(-90 134.5 202.7)">4</text>
<text x="137.4" y="202.7" transform="rotate(-90 137.4 202.7)">5</text>
<text x="165.4" y="203.4" transform="rotate(-90 165.4 203.4)">1 K</text>
<text x="67.2" y="204.9" transform="rotate(-90 67.2 204.9)">1</text>
<text x="82.6" y="206.9" transform="rotate(-90 82.6 206.9)">13</text>
<text x="85.4" y="205.2" transform="rotate(-90 85.4 205.2)">74LS04</text>
<text x="88.6" y="206.9" transform="rotate(-90 88.6 206.9)">12</text>
<text x="99.1" y="206.3" transform="rotate(-90 99.1 206.3)">6</text>
<text x="114.1" y="205.4" transform="rotate(-90 114.1 205.4)">MC3459</text>
<text x="158.7" y="205.4" transform="rotate(-90 158.7 205.4)">MC3459</text>
<text x="53.3" y="210" transform="rotate(-90 53.3 210)">VCC</text>
<text x="76.3" y="210.9" transform="rotate(-90 76.3 210.9)">74LS112</text>
<text x="96.1" y="213.3" transform="rotate(-90 96.1 213.3)">4</text>
<text x="99.1" y="213.5" transform="rotate(-90 99.1 213.5)">5</text>
<text x="120.7" y="215.3" transform="rotate(-90 120.7 215.3)">22 Ω</text>
<text x="165.4" y="215.3" transform="rotate(-90 165.4 215.3)">22 Ω</text>
<text x="96.1" y="220.7" transform="rotate(-90 96.1 220.7)">3</text>
<text x="102" y="220.3" transform="rotate(-90 102 220.3)">74LS04</text>
<text x="70.6" y="224.5" transform="rotate(-90 70.6 224.5)">φ2</text>
<text x="97.4" y="224.8" transform="rotate(-90 97.4 224.8)">A3</text>
<text x="100.2" y="224.8" transform="rotate(-90 100.2 224.8)">A4</text>
<text x="106.2" y="224.1" transform="rotate(-90 106.2 224.1)">φ1</text>
<text x="123" y="223.4" transform="rotate(-90 123 223.4)">φ1</text>
<text x="130" y="226.8" transform="rotate(-90 130 226.8)">VMA</text>
<text x="132.9" y="226" transform="rotate(-90 132.9 226)">A12</text>
<text x="135.7" y="226" transform="rotate(-90 135.7 226)">A13</text>
<text x="138.5" y="226" transform="rotate(-90 138.5 226)">A15</text>
<text x="144" y="226" transform="rotate(-90 144 226)">A14</text>
<text x="150.9" y="224.1" transform="rotate(-90 150.9 224.1)">φ2</text>
<text x="167.7" y="223.4" transform="rotate(-90 167.7 223.4)">φ2</text>
<text x="68.4" y="228.3" transform="rotate(-90 68.4 228.3)">8080A</text>
<text x="80.7" y="232.3" transform="rotate(-90 80.7 232.3)">I/O WRITE</text>
<text x="126.6" y="230.3" transform="rotate(-90 126.6 230.3)">TO 6800</text>
<text x="171.2" y="230.3" transform="rotate(-90 171.2 230.3)">TO 6800</text>
<text x="84.9" y="242.6" transform="rotate(-90 84.9 242.6)">8080</text>
<text x="139.4" y="242.6" transform="rotate(-90 139.4 242.6)">6800</text>
</g>
<text font-size="1.3" x="173.4" y="34.5" transform="rotate(-90 173.4 34.5)">AN1016.04</text>
</svg>
